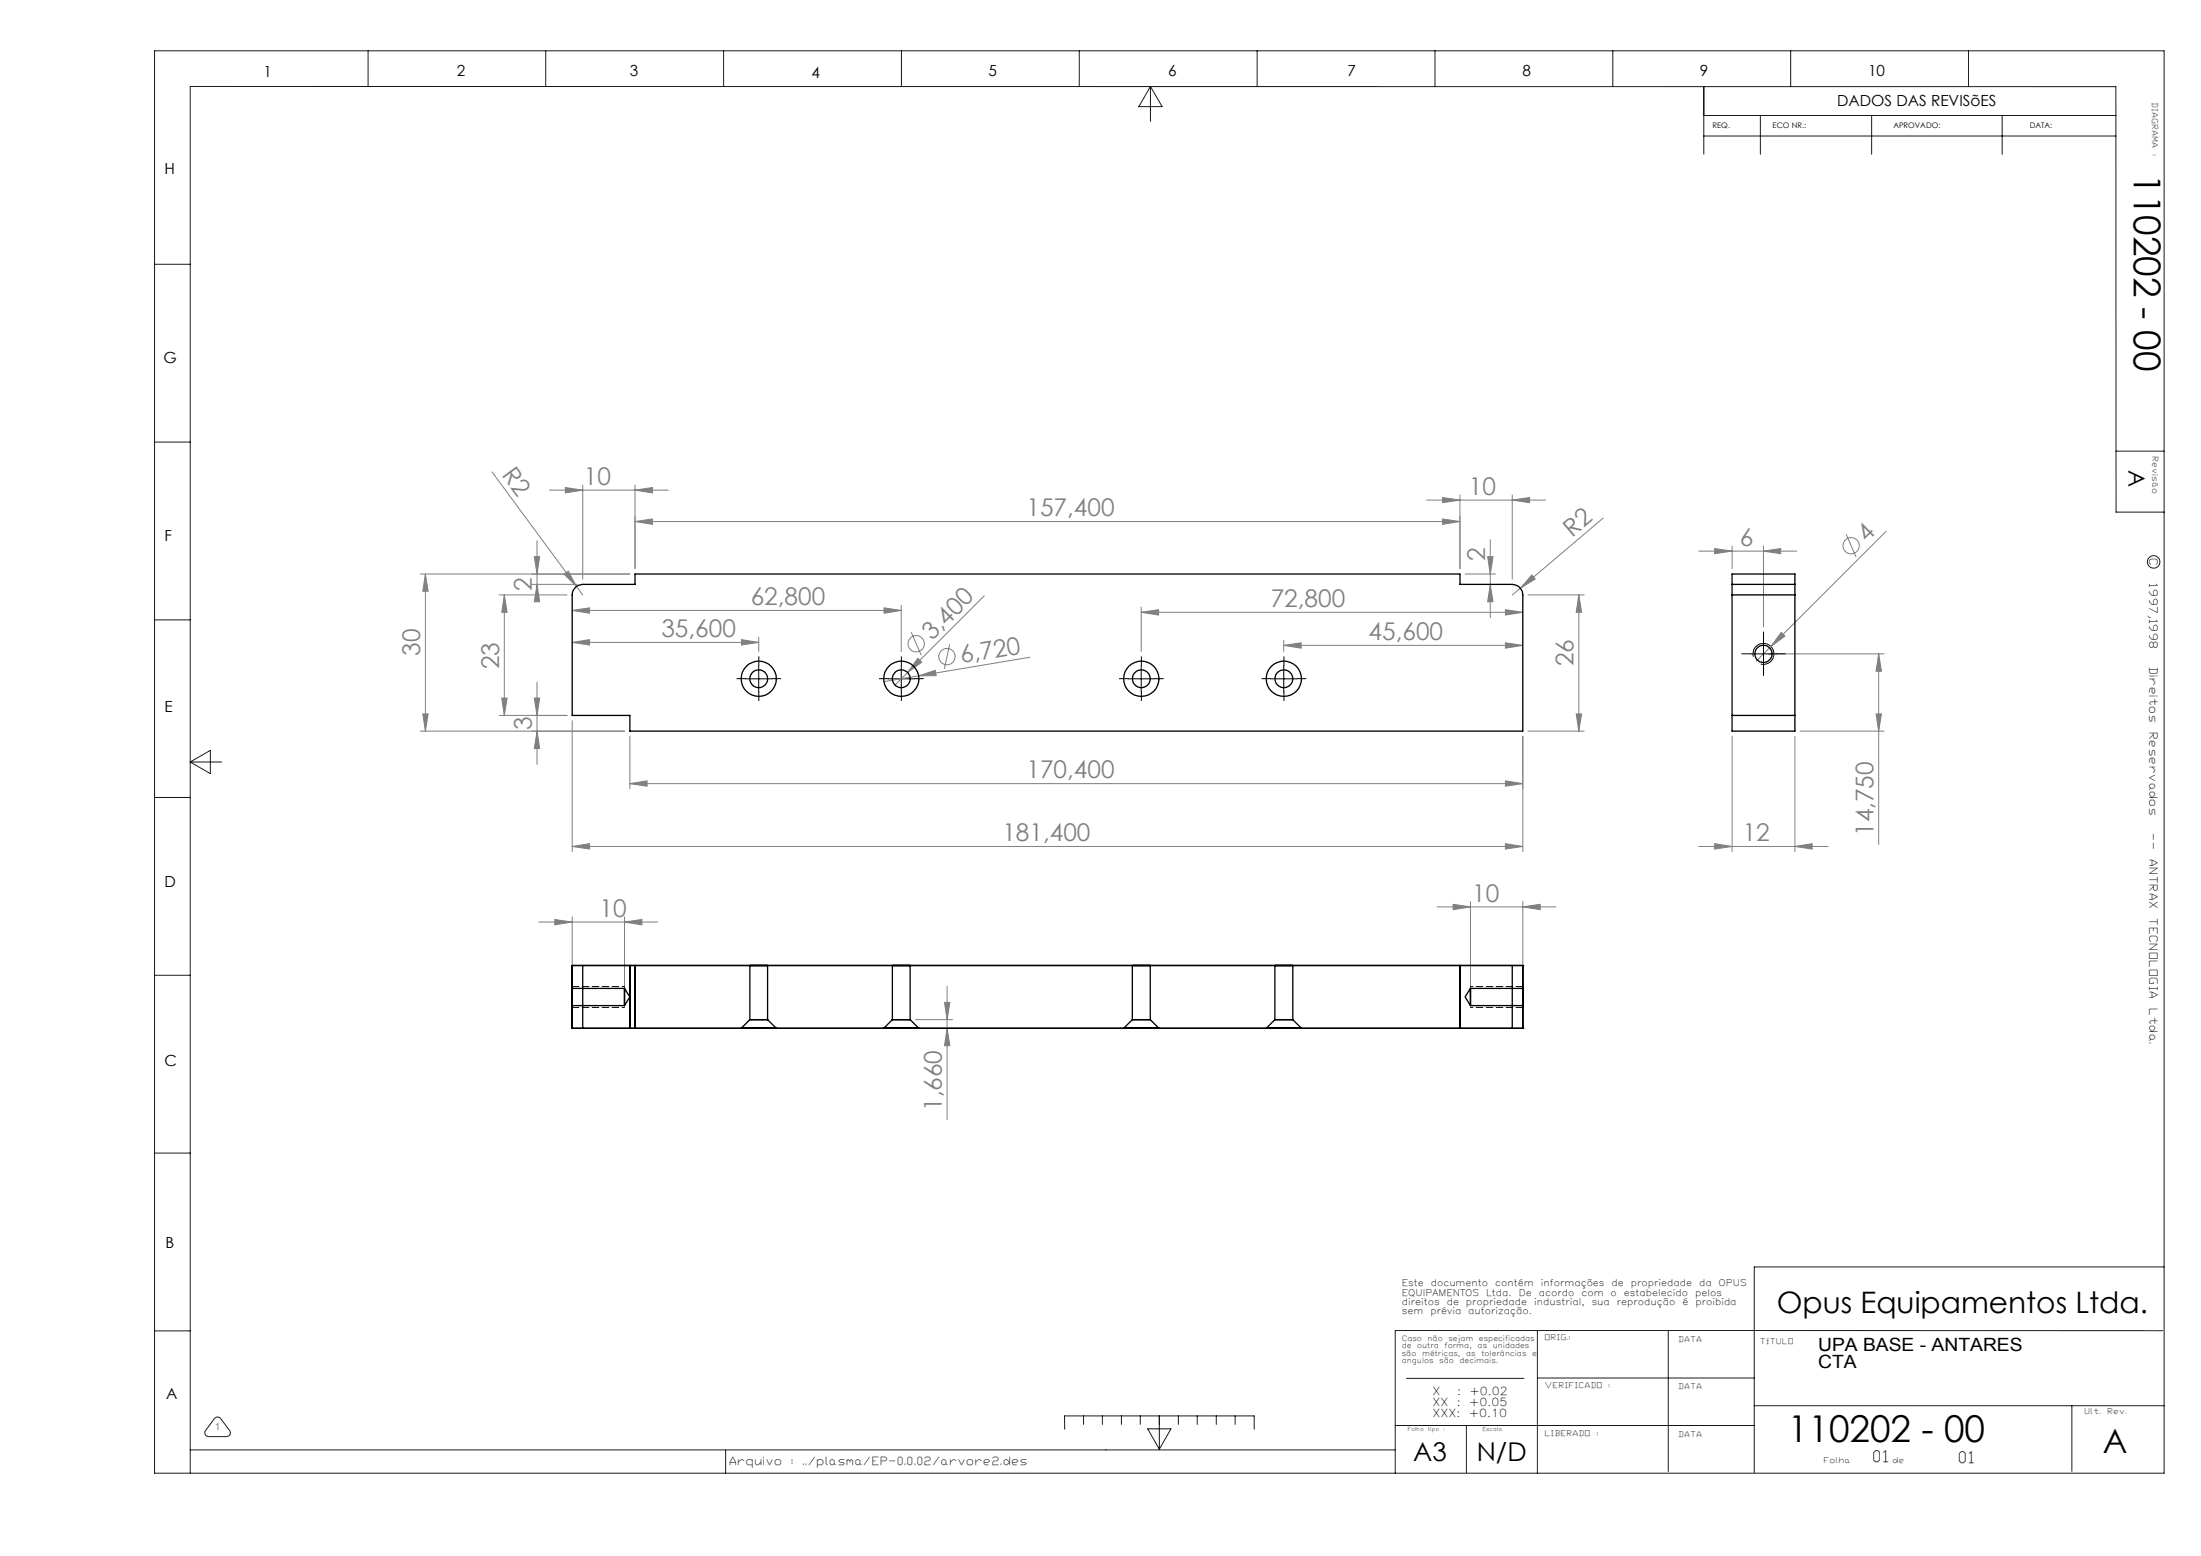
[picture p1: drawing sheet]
<svg xmlns="http://www.w3.org/2000/svg" width="420mm" height="297mm" viewBox="0 0 420 297" stroke-linecap="round" stroke-linejoin="round" font-family="sans-serif">
<g fill="none" stroke="#808080" stroke-width=".19">
<path d="M93.9 90.1l17.3 23.5M104.8 93.6h22.7M107.9 93.1l3.3 .5-3.3 .5zM111.2 92.6v18M121.2 99.6l3.3-.5v1zM121.2 93.6l3.3-.5v1zM121.2 92.6v15.9M121.2 99.6h157.4M272.2 95.5h22.7M275.3 99.1l3.3 .5-3.3 .5zM275.3 95l3.3 .5-3.3 .5zM278.6 94.5v14"/>
<path d="M288.6 95.5l3.3-.5v1zM288.6 94.5v16.1M305.9 98.9l-15.8 13.4M80.2 109.6h40M81.2 109.6l.5 3.3h-1zM81.2 109.6v30M95.2 113.6h13M96.2 113.6l.6 3.3h-1.1zM96.2 113.6v23M101.5 111.5h8.7M102 106.3h1l-.5 3.3zM102.5 111.5l.5 3.4h-1z"/>
<path d="M102.5 103.2v11.3M107.6 109.6l.8-.6 1.6 2.9zM109.2 116.5l3.3-.5v1zM109.2 116.5h62.8M168.7 116l3.3 .5-3.3 .5zM172 115.5v8.9M187.8 113.7l-17 17.1M217.8 116.9l3.3-.5v1zM217.8 115.9v8.5M217.8 116.9h72.8M279.6 109.6h5.8M283.9 106.3h1l-.5 3.3z"/>
<path d="M284.4 111.5l.5 3.4h-1zM284.4 103v14.9M287.3 116.4l3.3 .5-3.3 .5zM290.1 112.3l-1.5 1.3M291.6 113.6h10.7M292.3 109.7l.6 .8-2.8 1.8zM301.3 113.6l.5 3.3h-1zM301.3 113.6v26M324.2 105.2h18.7M327.2 104.7l3.3 .5-3.3 .5zM330.5 104.2v4.3M336.5 105.2l3.3-.5v1z"/>
<path d="M336.5 104.2v15.5M352.3 101.9l1.9 4.5M359.9 101.4l-24.8 24.8M80.2 139.6h39M80.7 136.3h1l-.5 3.3zM95.2 136.6h13M95.7 133.2h1.1l-.6 3.4zM102 133.2h1l-.5 3.4zM102.5 139.6l.5 3.3h-1zM102.5 130.2v15.7M109.2 122.6l3.3-.5v1zM109.2 137.5v25.1"/>
<path d="M109.2 122.6h35.6M141.5 122.1l3.3 .5-3.3 .5zM144.8 121.6v2.8M173.9 120.7l1.9 4.4M175.2 125.7l.7 .7-2.7 2zM175.3 129l3.2-1.1 .1 1.1zM175.3 129l-6.6 1.1M181.2 123l-1 4.7M196.6 125.4l-21.3 3.6M245 123.2l3.3-.5v1zM245 122.2v2.2M245 123.2h45.6"/>
<path d="M287.3 122.7l3.3 .5-3.3 .5zM291.6 139.6h10.7M300.8 136.3h1l-.5 3.3zM337.5 124.8h22M339.9 120.7l.7 .7-2.7 2zM343.5 139.6h16M358 136.3h1l-.5 3.3zM358.5 124.8l.5 3.3h-1zM358.5 124.8v36.4M120.2 149.6l3.3-.6v1.1zM120.2 140.5v10.1M120.2 149.6h170.4"/>
<path d="M287.3 149l3.3 .6-3.3 .5zM290.6 140.5v22.1M330.5 140.5v22.1M342.5 140.5v22.1M102.8 176h22.7M105.9 175.5l3.3 .5-3.3 .5zM109.2 161.6l3.3-.6v1.1zM109.2 175v16.3M109.2 161.6h181.4M119.2 176l3.3-.5v1zM119.2 175v16.3M274.2 173.1h22.7"/>
<path d="M277.3 172.6l3.3 .5-3.3 .5zM280.6 172.1v19.2M287.3 161l3.3 .6-3.3 .5zM290.6 173.1l3.3-.5v1zM290.6 172.1v19.2M324.2 161.6h24.7M327.2 161l3.3 .6-3.3 .5zM342.5 161.6l3.3-.6v1.1zM174.7 194.6h7.1M180.2 191.3h1.1l-.6 3.3zM180.7 196.3l.6 3.3h-1.1zM180.7 188.3v25.4"/>
<circle cx="353.2" cy="104.2" r="1.55"/>
<circle cx="174.8" cy="122.9" r="1.55"/>
<circle cx="180.7" cy="125.3" r="1.56"/>
</g>
<g fill="none" stroke="#191924" stroke-width=".19">
<path d="M29.5 9.7h383.5v271.5h-383.5zM70.2 9.7v6.8M104.1 9.7v6.8M138.1 9.7v6.8M172 9.7v6.8M206 9.7v6.8M219.5 16.5v6.7M219.5 16.5l2.3 3.9h-4.5zM239.9 9.7v6.8M273.8 9.7v6.8M307.8 9.7v6.8M325.1 16.5v12.9"/>
<path d="M341.7 9.7v6.8M375.6 9.7v6.8M325.1 22h78.7M325.1 26h78.7M335.9 22v7.5M357.2 22v7.5M382.1 22v7.5M29.5 50.4h6.8M29.5 84.4h6.8M403.8 86.1h9.2M413 97.8h-9.2v-81.3h-367.5v264.6M29.5 118.3h6.8"/>
<path d="M29.5 152.2h6.8M36.3 145.4h6M36.3 145.4l3.8-2.2v4.5zM29.5 186.2h6.8M29.5 220.1h6.8M29.5 254h6.8M293.4 254v27.2M318.3 254v26.9M412.7 254h-146.5v27.2M413 241.8h-78.2v39.3M36.3 276.8h229.9M40.9 270.8a.74 .74 0 0 1 1.2 0l1.7 2.2a.72 .72 0 0 1 .1 .8 .72 .72 0 0 1-.6 .4h-3.5a.73 .73 0 0 1-.6-1.2z"/>
<path d="M138.5 276.8v4.4M203.2 272.8l-.1-2.5h36.2v2.5M206.8 270.3v1.6M210.4 270.3v1.6M214 270.3v1.6M217.6 270.3v1.6M219 272.7h4.4l-2.2 3.9zM221.2 270.3v6.4M224.9 270.3v1.6M228.5 270.3v1.6M232.1 270.3v1.6M235.7 270.3v1.6"/>
<path d="M266.2 272.1h68.6M268.4 263.1h22.4M279.8 272.1v9M293.4 263h41.4M334.8 268.3h78.2M395.4 268.3v12.5"/>
<circle cx="411" cy="107.2" r="1.19"/>
</g>
<path d="M142.3 129.6h5M144.8 127.1v5M169.5 129.6h5M172 127.1v5M215.3 129.6h5M217.8 127.1v5M242.5 129.6h5M245 127.1v5M334 124.8h5M334.6 125.3a2 2 0 0 1 1.7-2.5 2 2 0 0 1 2.2 2.2 2 2 0 0 1-2.5 1.7M336.5 122.3v5" fill="none" stroke="#000" stroke-width=".19"/>
<g fill="none" stroke="#000" stroke-width=".19" stroke-dasharray="15.2 1.3 1.3 1.3">
<path d="M142.3 129.5h-1.7M144.8 127v-1.7M144.8 132v1.7M147.3 129.5h1.7M169.5 129.5h-1.7M172 127v-1.7M172 132v1.7M174.5 129.5h1.7M215.3 129.5h-1.7M217.8 127v-1.7M217.8 132v1.7M220.3 129.5h1.7"/>
<path d="M242.5 129.5h-1.7M245 127v-1.7M245 132v1.7M247.5 129.5h1.7M334 124.8h-1.6M336.5 122.3v-1.7M336.5 127.3v1.6M339 124.8h1.7"/>
</g>
<path d="M109.2 188.3h10M109.2 192.3h10M290.6 192.3h-10M290.6 188.3h-10" fill="none" stroke="#000" stroke-width=".19" stroke-dasharray="1.3 .6"/>
<g fill="#808080">
<path d="M107.6 109.6l.8-.6 1.6 2.9z"/>
<path d="M175.3 129l3.2-1.1 .1 1.1z"/>
<path d="M292.3 109.7l.6 .8-2.8 1.8z"/>
<path d="M339.9 120.7l.7 .7-2.7 2z"/>
<path d="M175.2 125.7l.7 .7-2.7 2z"/>
<path d="M275.3 99.1l3.3 .5-3.3 .5zM121.2 99.6l3.3-.5v1zM287.3 122.7l3.3 .5-3.3 .5zM245 123.2l3.3-.5v1zM287.3 116.4l3.3 .5-3.3 .5zM217.8 116.9l3.3-.5v1zM287.3 161l3.3 .6-3.3 .5zM109.2 161.6l3.3-.6v1.1zM290.6 173.1l3.3-.5v1zM277.3 172.6l3.3 .5-3.3 .5z"/>
<path d="M120.2 149.6l3.3-.6v1.1zM287.3 149l3.3 .6-3.3 .5zM275.3 95l3.3 .5-3.3 .5zM288.6 95.5l3.3-.5v1zM107.9 93.1l3.3 .5-3.3 .5zM121.2 93.6l3.3-.5v1zM105.9 175.5l3.3 .5-3.3 .5zM119.2 176l3.3-.5v1z"/>
<path d="M327.2 161l3.3 .6-3.3 .5zM342.5 161.6l3.3-.6v1.1zM327.2 104.7l3.3 .5-3.3 .5zM336.5 105.2l3.3-.5v1z"/>
<path d="M109.2 122.6l3.3-.5v1zM141.5 122.1l3.3 .5-3.3 .5zM109.2 116.5l3.3-.5v1zM168.7 116l3.3 .5-3.3 .5z"/>
<path d="M300.8 136.3h1l-.5 3.3zM301.3 113.6l.5 3.3h-1zM102.5 111.5l.5 3.4h-1zM102 106.3h1l-.5 3.3zM284.4 111.5l.5 3.4h-1zM283.9 106.3h1l-.5 3.3zM358 136.3h1l-.5 3.3zM358.5 124.8l.5 3.3h-1z"/>
<path d="M180.7 196.3l.6 3.3h-1.1zM180.2 191.3h1.1l-.6 3.3z"/>
<path d="M81.2 109.6l.5 3.3h-1zM80.7 136.3h1l-.5 3.3z"/>
<path d="M96.2 113.6l.6 3.3h-1.1zM95.7 133.2h1.1l-.6 3.4z"/>
<path d="M102 133.2h1l-.5 3.4zM102.5 139.6l.5 3.3h-1z"/>
</g>
<g fill="none" stroke="#000" stroke-width=".25">
<path d="M109.8 112.1l.6-.4 .8-.2h10v-1.9h157.4v1.9h10a2.05 2.05 0 0 1 2 2.1v26h-170.4v-3h-11v-23a1.78 1.78 0 0 1 .6-1.5zM330.5 111.5v2.1M330.5 113.6v26h12v-26M330.5 111.5h12M330.5 111.5v-1.9h12v1.9M330.5 113.6h12M342.5 111.5v2.1M330.5 136.6h12M109.2 188.7h10l1 1.6-1 1.6M109.2 188.7v3.2zM109.2 184.3h2v12h-2M109.2 196.3h.1"/>
<path d="M109.2 184.3h.1M109.2 184.3v12M109.2 191.9h10M109.2 196.3h181.4M109.2 184.3h181.4M119.2 188.7v3.2zM120.2 196.3h.1M120.2 184.3h.1M120.2 184.3v12M121.2 196.3h.1M121.2 184.3h.1M121.2 184.3v12"/>
<path d="M141.4 196.3h6.7zM143.1 184.3h3.4zM143.1 194.6h3.4zM143.1 184.3v10.3l-1.7 1.7M146.5 184.3v10.3M146.5 194.6l1.6 1.7M168.6 196.3h6.7zM170.3 184.3h3.4zM170.3 194.6h3.4zM170.3 184.3v10.3l-1.7 1.7M173.7 184.3v10.3M173.7 194.6l1.6 1.7"/>
<path d="M214.4 196.3h6.8zM216.1 184.3v10.3l-1.7 1.7M216.1 184.3h3.4zM216.1 194.6h3.4zM219.5 184.3v10.3M219.5 194.6l1.7 1.7M241.6 196.3h6.8zM243.3 184.3v10.3l-1.7 1.7M243.3 184.3h3.4zM243.3 194.6h3.4zM246.7 184.3v10.3M246.7 194.6l1.7 1.7"/>
<path d="M278.6 196.3h.1M278.6 184.3h.1M278.6 184.3v12M280.6 188.7l-1 1.6 1 1.6h10M280.6 188.7v3.2zM280.6 188.7h10M290.6 184.3h-2v12h2M290.6 188.7v3.2zM290.6 196.3h.1M290.6 184.3h.1M290.6 184.3v12"/>
<circle cx="144.8" cy="129.6" r="1.7"/>
<circle cx="144.8" cy="129.6" r="3.4"/>
<circle cx="172" cy="129.6" r="1.7"/>
<circle cx="172" cy="129.6" r="3.4"/>
<circle cx="217.8" cy="129.5" r="1.71"/>
<circle cx="217.8" cy="129.6" r="3.4"/>
<circle cx="245" cy="129.5" r="1.71"/>
<circle cx="245" cy="129.6" r="3.4"/>
<circle cx="336.5" cy="124.8" r="1.65"/>
</g>
<g font-size="7.1">
<text x="407.2" y="33.2" transform="rotate(90 407.2 33.2)">110202 - 00</text>
<text x="341.2" y="275.3">110202 - 00</text>
</g>
<text font-size="6.3" x="401.3" y="277.4">A</text>
<text font-size="5.6" x="339.1" y="250.7">Opus Equipamentos Ltda.</text>
<g font-size="4.9">
<text x="269.7" y="278.9">A3</text>
<text x="281.8" y="278.9">N/D</text>
</g>
<g font-size="4.7" fill="#808080">
<text x="95.6" y="90.7" transform="rotate(54 95.6 90.7)">R2</text>
<text x="111.4" y="92.5">10</text>
<text x="280.3" y="94.4">10</text>
<text x="195.9" y="98.5">157,400</text>
<text x="283.4" y="107.1" transform="rotate(-90 283.4 107.1)">2</text>
<text x="300" y="102.6" transform="rotate(-40 300 102.6)">R2</text>
<text x="332" y="104.2">6</text>
<text x="356.3" y="103.6" transform="rotate(-45 356.3 103.6)">4</text>
<text x="101.5" y="112.9" transform="rotate(-90 101.5 112.9)">2</text>
<text x="143.3" y="115.5">62,800</text>
<text x="242.5" y="115.9">72,800</text>
<text x="80.2" y="125.2" transform="rotate(-90 80.2 125.2)">30</text>
<text x="126.2" y="121.6">35,600</text>
<text x="177.9" y="122.3" transform="rotate(-45 177.9 122.3)">3,400</text>
<text x="261.2" y="122.2">45,600</text>
<text x="95.2" y="127.8" transform="rotate(-90 95.2 127.8)">23</text>
<text x="183.5" y="126.6" transform="rotate(-9 183.5 126.6)">6,720</text>
<text x="300.3" y="127.1" transform="rotate(-90 300.3 127.1)">26</text>
<text x="101.5" y="139.3" transform="rotate(-90 101.5 139.3)">3</text>
<text x="195.9" y="148.5">170,400</text>
<text x="191.3" y="160.5">181,400</text>
<text x="332.5" y="160.5">12</text>
<text x="357.5" y="159.6" transform="rotate(-90 357.5 159.6)">14,750</text>
<text x="280.9" y="172.1">10</text>
<text x="114.4" y="175">10</text>
<text x="179.7" y="212.1" transform="rotate(-90 179.7 212.1)">1,660</text>
</g>
<text font-size="4.4" x="406.2" y="89.7" transform="rotate(90 406.2 89.7)">A</text>
<g font-size="3.5">
<text x="346.9" y="257.8">UPA BASE - ANTARES</text>
<text x="346.9" y="261.1">CTA</text>
</g>
<g font-size="3">
<text x="357.6" y="279.1">01</text>
<text x="373.9" y="279.2">01</text>
</g>
<g font-size="2.9">
<text x="50.3" y="14.7">1</text>
<text x="87.2" y="14.6">2</text>
<text x="120.2" y="14.6">3</text>
<text x="154.8" y="15">4</text>
<text x="188.7" y="14.6">5</text>
<text x="222.9" y="14.6">6</text>
<text x="257.1" y="14.6">7</text>
<text x="290.5" y="14.6">8</text>
<text x="324.4" y="14.6">9</text>
<text x="356.5" y="14.4">10</text>
<text x="350.6" y="20.3">DADOS DAS REVISõES</text>
<text x="31.4" y="33.1">H</text>
<text x="31.2" y="69.4">G</text>
<text x="31.4" y="103.3">F</text>
<text x="31.4" y="135.8">E</text>
<text x="31.4" y="169.4">D</text>
<text x="31.4" y="203.4">C</text>
<text x="31.6" y="238.2">B</text>
<text x="31.7" y="267">A</text>
</g>
<g font-size="2.1">
<text x="410.2" y="106.7" transform="rotate(90 410.2 106.7)">C</text>
<text x="410.2" y="111.6" transform="rotate(90 410.2 111.6)">1997,1998</text>
<text x="410.2" y="127.5" transform="rotate(90 410.2 127.5)">Direitos</text>
<text x="410.2" y="139.9" transform="rotate(90 410.2 139.9)">Reservados</text>
<text x="410.2" y="159.3" transform="rotate(90 410.2 159.3)">--</text>
<text x="410.2" y="164.1" transform="rotate(90 410.2 164.1)">ANTRAX</text>
<text x="410.2" y="175.4" transform="rotate(90 410.2 175.4)">TECNOLOGIA</text>
<text x="410.2" y="192.7" transform="rotate(90 410.2 192.7)">Ltda.</text>
<text x="273.3" y="266.3">X</text>
<text x="273.3" y="268.4">XX</text>
<text x="278" y="268.4">:</text>
<text x="278.1" y="266.3">:</text>
<text x="280.3" y="268.4">+0.05</text>
<text x="280.4" y="266.3">+0.02</text>
<text x="273.3" y="270.5">XXX:</text>
<text x="280.3" y="270.5">+0.10</text>
<text x="139.3" y="279.7">Arquivo</text>
<text x="151.2" y="279.7">:</text>
<text x="153.3" y="279.7">../plasma/EP-0.0.02/arvore2.des</text>
</g>
<g font-size="1.8">
<text x="267.5" y="245.6">Este</text>
<text x="273" y="245.6">documento</text>
<text x="285.3" y="245.6">contém</text>
<text x="294" y="245.6">informações</text>
<text x="307.5" y="245.6">de</text>
<text x="311.2" y="245.6">propriedade</text>
<text x="324.2" y="245.6">da</text>
<text x="328" y="245.6">OPUS</text>
<text x="267.5" y="247.3">EQUIPAMENTOS</text>
<text x="267.5" y="249.1">direitos</text>
<text x="267.5" y="250.8">sem</text>
<text x="273" y="250.8">prévia</text>
<text x="276.1" y="249.1">de</text>
<text x="279.7" y="249.1">propriedade</text>
<text x="280.2" y="250.8">autorização.</text>
<text x="283.6" y="247.3">Ltda.</text>
<text x="289.8" y="247.3">De</text>
<text x="292.7" y="249.1">industrial,</text>
<text x="293.6" y="247.3">acordo</text>
<text x="301.8" y="247.3">com</text>
<text x="303.7" y="249.1">sua</text>
<text x="307.4" y="247.3">o</text>
<text x="308.5" y="249.1">reprodução</text>
<text x="309.9" y="247.3">estabelecido</text>
<text x="321" y="249.1">é</text>
<text x="323.5" y="247.3">pelos</text>
<text x="323.5" y="249.1">proibida</text>
</g>
<text font-size="1.7" x="40.9" y="273">1</text>
<g font-size="1.5">
<text x="410.7" y="19.7" transform="rotate(90 410.7 19.7)">DIAGRAMA</text>
<text x="326.8" y="24.4">REQ.</text>
<text x="338.3" y="24.4">ECO NR.:</text>
<text x="361.3" y="24.4">APROVADO:</text>
<text x="387.3" y="24.4">DATA:</text>
<text x="410.7" y="29.6" transform="rotate(90 410.7 29.6)">:</text>
<text x="410.7" y="87.3" transform="rotate(90 410.7 87.3)">Revisão</text>
<text x="294.9" y="255.8">ORIG.:</text>
<text x="320.4" y="256.1">DATA</text>
<text x="336" y="256.6">TÍTULO</text>
<text x="294.9" y="265">VERIFICADO</text>
<text x="307.1" y="265">:</text>
<text x="320.4" y="265.2">DATA</text>
<text x="397.9" y="270">Ult.</text>
<text x="402.3" y="270">Rev.</text>
<text x="294.9" y="274">LIBERADO</text>
<text x="304.8" y="274">:</text>
<text x="320.4" y="274.2">DATA</text>
<text x="348.2" y="279.2">Folha</text>
<text x="361.3" y="279.2">de</text>
</g>
<g font-size="1.4">
<text x="267.5" y="256">Caso</text>
<text x="267.5" y="257.4">de</text>
<text x="270.4" y="257.4">outra</text>
<text x="272.4" y="256">não</text>
<text x="275.7" y="257.4">forma,</text>
<text x="276.4" y="256">sejam</text>
<text x="282" y="257.4">as</text>
<text x="282.2" y="256">especificadas</text>
<text x="284.9" y="257.4">unidades</text>
<text x="267.5" y="258.8">são</text>
<text x="267.5" y="260.2">angulos</text>
<text x="271.4" y="258.8">métricas,</text>
<text x="274.7" y="260.2">são</text>
<text x="278.5" y="260.2">decimais.</text>
<text x="279.8" y="258.8">as</text>
<text x="282.7" y="258.8">tolerâncias</text>
<text x="292.4" y="258.8">e</text>
</g>
<g font-size="1">
<text x="268.6" y="273.1">Folha</text>
<text x="272.5" y="273.1">tipo</text>
<text x="275.4" y="273.1">:</text>
<text x="282.9" y="273.1">Escala</text>
</g>
</svg>
